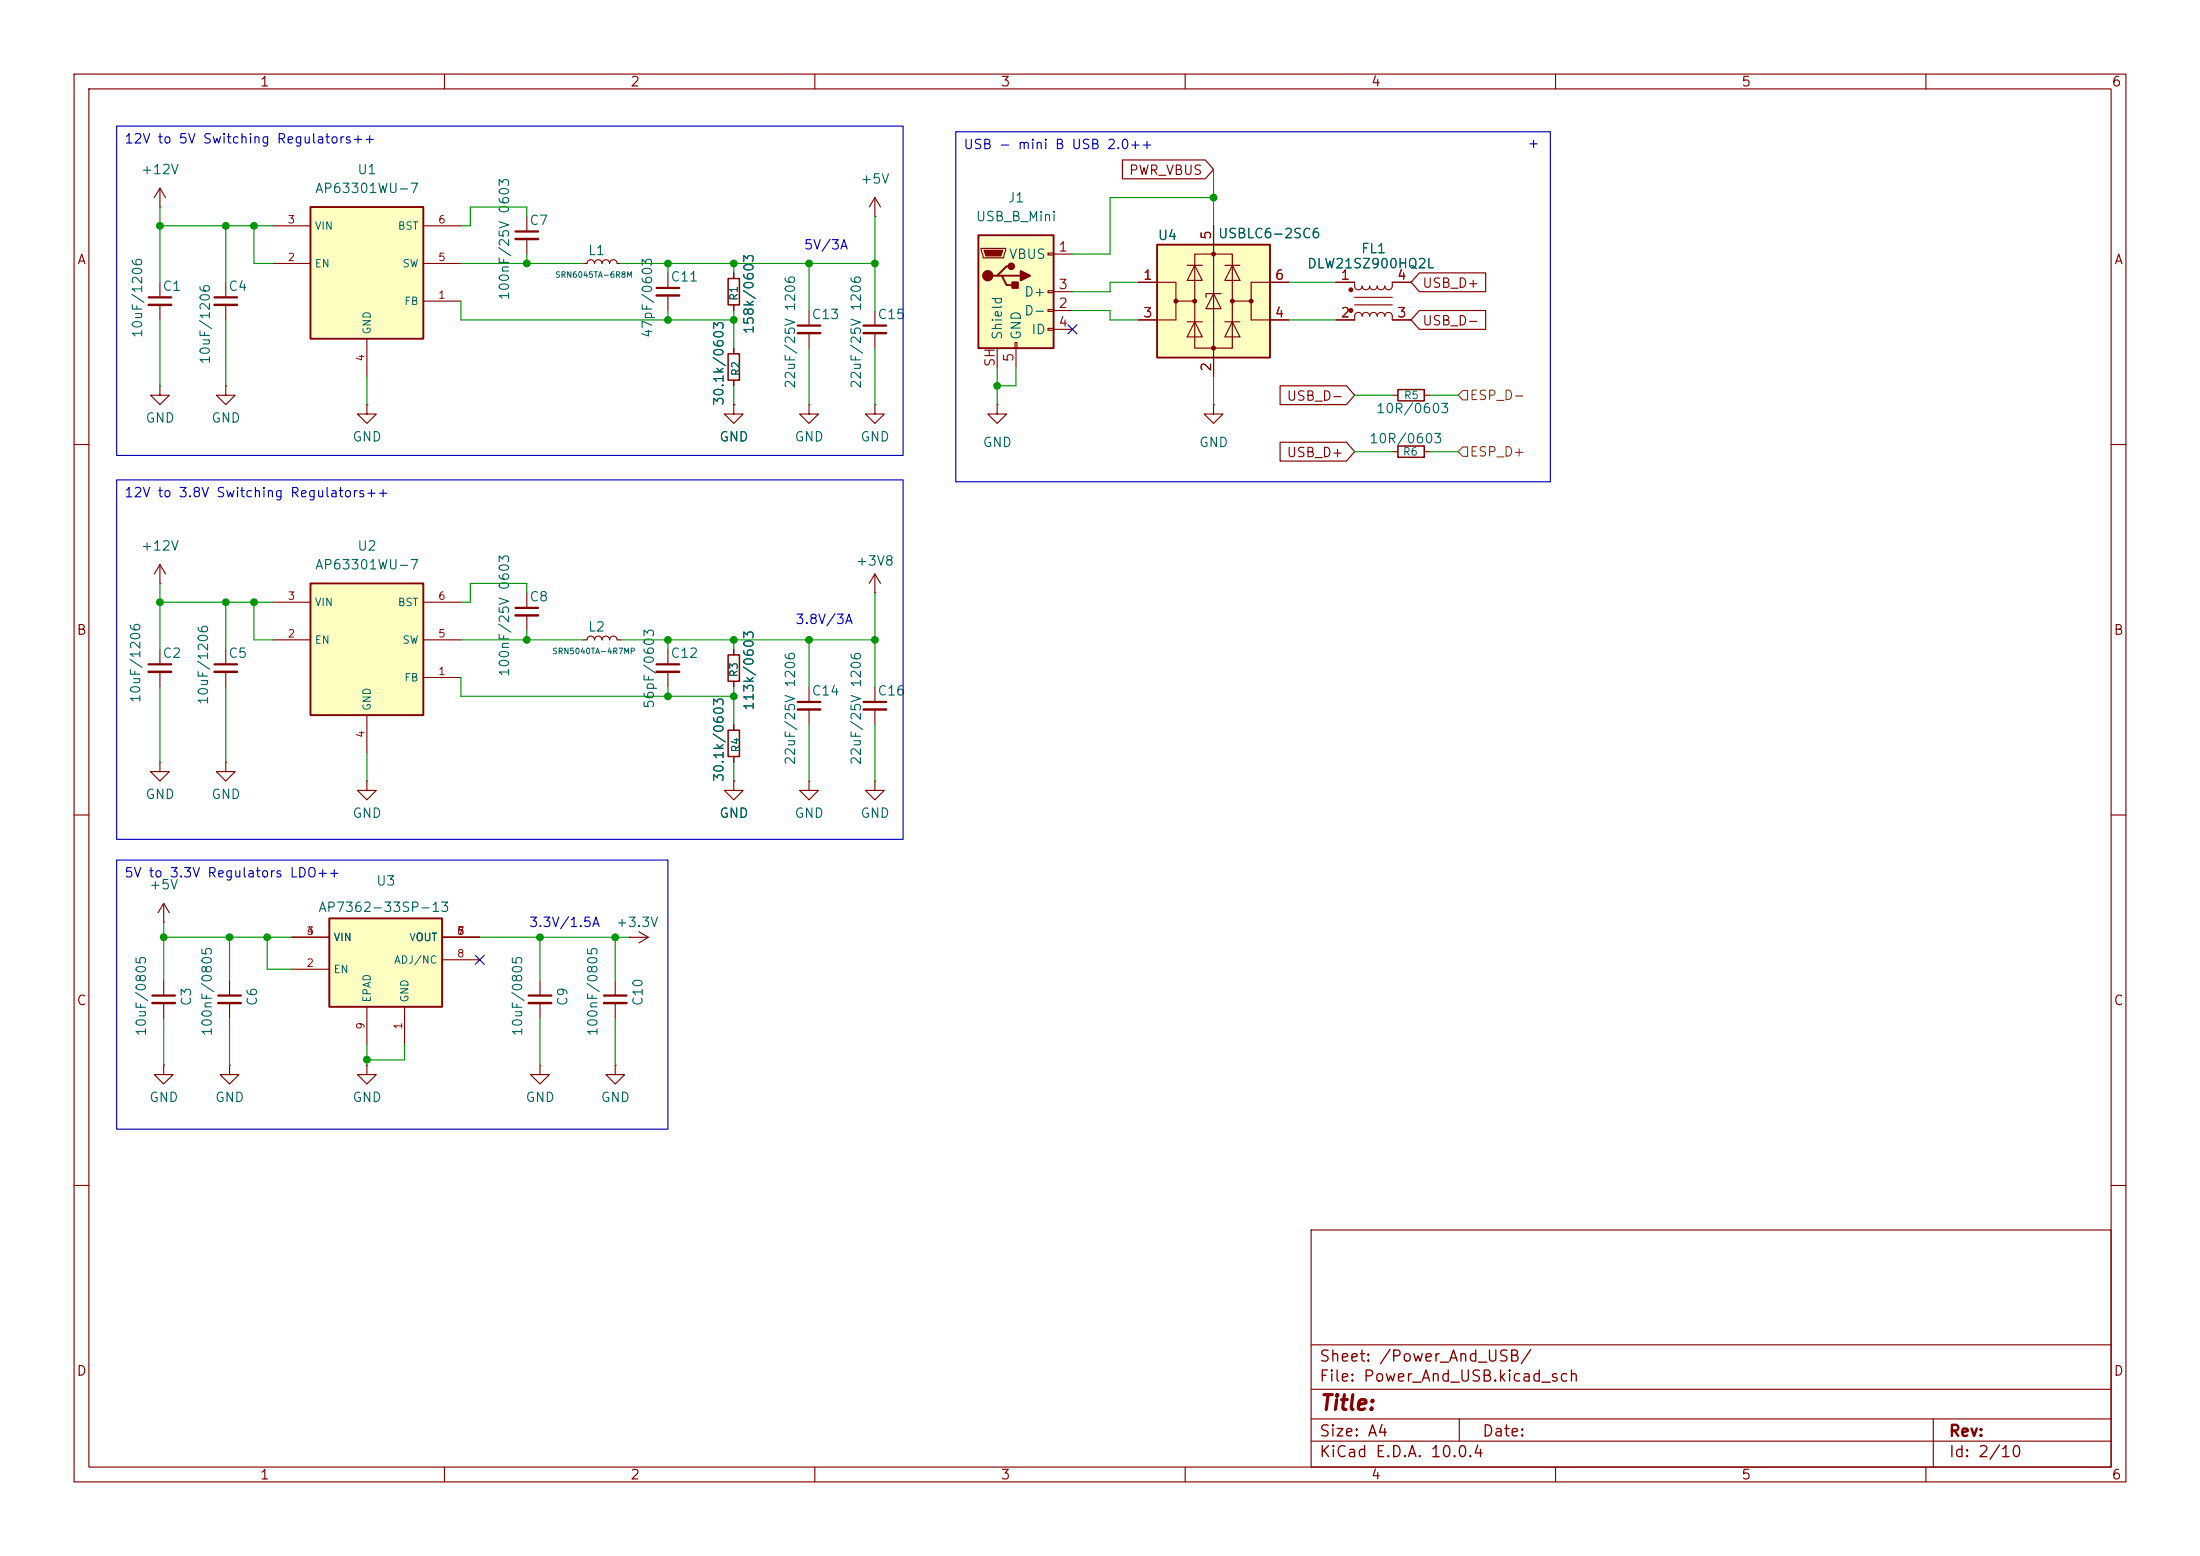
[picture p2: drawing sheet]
<svg xmlns="http://www.w3.org/2000/svg" width="297mm" height="210mm" viewBox="0 0 297 210" stroke-linecap="round" stroke-linejoin="round" font-family="sans-serif">
<g fill="none" stroke="#840000" stroke-width=".15">
<path d="M10 10h277v190h-277zM12 12h273v186h-273zM60 10v2M110 10v2M160 10v2M210 10v2M260 10v2M118.1 29.2h.1M118.1 26.7l-.8 1.2M118.1 26.7l.8 1.2M118.1 26.7v2.5M109.2 41.9v2"/>
<path d="M109.2 45v2M118.1 54.6v1.3h1.3l-1.3 1.3-1.3-1.3h1.3M118.1 54.6h.1M10 60h2M118.1 77.5v2.5M118.1 77.5l-.8 1.2M118.1 77.5l.8 1.2M285 60h2M118.1 80h.1M10 110h2M99.1 105.4v1.3h1.2l-1.2 1.3-1.3-1.3h1.3M99.1 105.4h.1"/>
<path d="M285 110h2M10 160h2M177 166h108v32h-108zM285 160h2M60 198v2M110 198v2M160 198v2M177 194.5h108M177 191.5h108M177 187.5h108M177 181.5h108M197 191.5v3"/>
<path d="M210 198v2M260 198v2M261 191.5v6.5"/>
</g>
<path d="M107.7 43.9h3" fill="none" stroke="#840000" stroke-width=".3"/>
<path d="M107.7 45h3" fill="none" stroke="#840000" stroke-width=".33"/>
<path d="M44.4 124h15.3v11.9h-15.3z" fill="#ffffc2"/>
<path d="M44.4 124h15.3v11.9h-15.3z" fill="none" stroke="#840000" stroke-width=".25"/>
<g fill="none" stroke="#840000" stroke-width=".15">
<path d="M180.3 38.1h2.6v.5a.51 .51 0 0 0 .5 .5 .51 .51 0 0 0 .5-.5 .51 .51 0 0 0 .5 .5 .51 .51 0 0 0 .5-.5 .51 .51 0 0 0 .5 .5 .51 .51 0 0 0 .5-.5 .51 .51 0 0 0 .5 .5 .51 .51 0 0 0 .5-.5 .51 .51 0 0 0 .6 .5 .51 .51 0 0 0 .5-.5v-.5h2.5M118.1 41.9v2M118.1 45v2M134.6 54.6v1.3h1.3l-1.3 1.3-1.3-1.3h1.3M134.6 54.6h.1M180.3 43.2h2.6v-.5a.51 .51 0 0 1 .5-.5 .51 .51 0 0 1 .5 .5 .51 .51 0 0 1 .5-.5 .51 .51 0 0 1 .5 .5 .51 .51 0 0 1 .5-.5 .51 .51 0 0 1 .5 .5 .51 .51 0 0 1 .5-.5 .51 .51 0 0 1 .5 .5 .51 .51 0 0 1 .6-.5 .51 .51 0 0 1 .5 .5v.5h2.5M182.9 40.1h5.1M182.9 41.1h5.1M21.6 78.7h.1M21.6 76.2l-.8 1.3M21.6 76.2l.8 1.3M21.6 76.2v2.5"/>
<path d="M71.1 80v2M71.1 83.1v2M78.7 86.4h.5a.51 .51 0 0 1 .6-.5 .51 .51 0 0 1 .5 .5 .51 .51 0 0 1 .5-.5 .51 .51 0 0 1 .5 .5 .51 .51 0 0 1 .5-.5 .51 .51 0 0 1 .5 .5 .51 .51 0 0 1 .5-.5 .51 .51 0 0 1 .5 .5h.5M90.2 87.6v2.1M90.2 90.7v2M99.1 87.6v.8M99.1 91.9v.8M99.1 97.8v.8M99.1 102.1v.8M109.2 105.4v1.3h1.3l-1.3 1.3-1.3-1.3h1.3M109.2 105.4h.1M118.1 105.4v1.3h1.3l-1.3 1.3-1.3-1.3h1.3"/>
<path d="M118.1 105.4h.1M22.1 124.5h.1M22.1 121.9l-.8 1.3M22.1 121.9l.8 1.3M22.1 121.9v2.6M22.1 132.3v2.1M22.1 135.4v2M31 132.3v2.1M31 135.4v2M39.4 130.8h5M39.4 126.5h5M49.5 135.9v5.1"/>
<path d="M54.6 135.9v5.1M59.7 126.5h5.1M59.7 129.5h5.1M72.9 132.3v2.1M72.9 135.4v2M83.1 132.3v2.1M83.1 135.4v2M85 126.5h.1M85 126.5h2.5M86.2 125.7l1.3 .8M87.5 126.5l-1.3 .8M22.1 143.8v1.2h1.3l-1.3 1.3-1.3-1.3h1.3"/>
<path d="M22.1 143.8h.1M31 143.8v1.2h1.3l-1.3 1.3-1.3-1.3h1.3M31 143.8h.1M72.9 143.8v1.2h1.3l-1.3 1.3-1.3-1.3h1.3M72.9 143.8h.1M83.1 143.8v1.2h1.2l-1.2 1.3-1.3-1.3h1.3M83.1 143.8h.1"/>
</g>
<path d="M116.6 43.9h3M69.6 82h3M88.6 89.7h3.1M20.6 134.4h3M29.5 134.4h3M71.4 134.4h3M81.5 134.4h3.1" fill="none" stroke="#840000" stroke-width=".3"/>
<path d="M116.6 45h3M69.6 83.1h3M88.6 90.7h3.1M20.6 135.4h3M29.5 135.4h3M71.4 135.4h3M81.5 135.4h3.1" fill="none" stroke="#840000" stroke-width=".33"/>
<g fill="#840000" stroke="#840000" stroke-width=".15">
<circle cx="182.4" cy="39.1" r=".25"/>
<circle cx="182.4" cy="41.9" r=".25"/>
</g>
<path d="M98.3 88.4h1.5v3.5h-1.5zM98.3 98.6h1.5v3.5h-1.5z" fill="none" stroke="#840000" stroke-width=".2"/>
<path d="M156.2 33h15.2v15.3h-15.2z" fill="#ffffc2"/>
<path d="M156.2 33h15.2v15.3h-15.2z" fill="none" stroke="#840000" stroke-width=".25"/>
<g fill="none" stroke="#840000" stroke-width=".15">
<path d="M153.7 38.1h5v2.5h2.6M160.3 35.8h2M161.3 34.3h5.1v12.7h-5.1zM161.3 35.8l1 2h-2zM163.8 39.6l1 2.1h-2zM163.8 30.5v20.3M164.8 39.6h-2v.5M165.4 35.8h2M166.4 35.8l1 2h-2zM174 38.1h-5.1v2.5h-2.5M158.7 40.6v2.6h-5M160.3 43.4h2"/>
<path d="M161.3 43.4l1 2.1h-2zM165.4 43.4h2M166.4 43.4l1 2.1h-2zM168.9 40.6v2.6h5.1"/>
</g>
<g fill="#840000" stroke="#840000" stroke-width=".15">
<circle cx="158.7" cy="40.6" r=".25"/>
<circle cx="161.3" cy="40.6" r=".25"/>
<circle cx="163.8" cy="34.3" r=".25"/>
<circle cx="163.8" cy="47" r=".25"/>
<circle cx="166.4" cy="40.6" r=".25"/>
<circle cx="168.9" cy="40.6" r=".25"/>
</g>
<path d="M132.1 31.8h10.1v15.2h-10.1z" fill="#ffffc2"/>
<path d="M132.1 31.8h10.1v15.2h-10.1zM134.6 37.2h.7l.6 1.3h1.3M135.3 37.2h2.5M136.5 35.9h-.6l-1.3 1.3h-.6" fill="none" stroke="#840000" stroke-width=".25"/>
<g fill="none" stroke="#840000" stroke-width=".15">
<path d="M78.7 35.6h.5a.51 .51 0 0 1 .6-.5 .51 .51 0 0 1 .5 .5 .51 .51 0 0 1 .5-.5 .51 .51 0 0 1 .5 .5 .51 .51 0 0 1 .5-.5 .51 .51 0 0 1 .5 .5 .51 .51 0 0 1 .5-.5 .51 .51 0 0 1 .5 .5h.5M90.2 36.8v2.1M90.2 39.9v2M99.1 36.8v.8M132.5 33.5h3.3v.3l-.3 1h-2.8zM141.5 34.2h.7v.2h-.7zM141.5 39.2h.7v.3h-.7zM142.2 34.3h2.6M142.2 39.4h2.6M99.1 41.1v.8M99.1 47v.8M99.1 51.3v.8"/>
<path d="M134.6 47v2.5M137 46.2h.3v.8h-.3zM137.2 47v2.5M141.5 41.8h.7v.2h-.7zM141.5 44.3h.7v.3h-.7zM142.2 41.9h2.6M142.2 44.5h2.6M163.8 54.6v1.3h1.3l-1.3 1.3-1.2-1.3h1.2M163.8 54.6h.1M188 53.3h.7M192.3 53.3h.7M188 61h.7"/>
<path d="M192.3 61h.7M109.2 92.7v2M109.2 95.8v2M118.1 92.7v2M118.1 95.8v2M49.5 105.4v1.3h1.3l-1.3 1.3-1.2-1.3h1.2M49.5 105.4h.1M49.5 143.8v1.2h1.3l-1.3 1.3-1.2-1.3h1.2M49.5 143.8h.1"/>
</g>
<path d="M132.8 33.8h2.6l-.3 .7h-2z" fill="#840000" stroke="#840000" stroke-width=".15"/>
<g fill="#840000" stroke="#840000" stroke-width=".25">
<path d="M136.7 38.1h.7v.8h-.7z"/>
<path d="M137.8 36.6l1.3 .6-1.3 .6z"/>
<circle cx="133.3" cy="37.2" r=".63"/>
<circle cx="136.5" cy="35.9" r=".38"/>
</g>
<path d="M88.6 38.9h3.1M107.7 94.7h3M116.6 94.7h3" fill="none" stroke="#840000" stroke-width=".3"/>
<path d="M88.6 39.9h3.1M107.7 95.8h3M116.6 95.8h3" fill="none" stroke="#840000" stroke-width=".33"/>
<path d="M98.3 37.6h1.5v3.5h-1.5zM98.3 47.8h1.5v3.5h-1.5zM188.7 52.6h3.6v1.5h-3.6zM188.7 60.2h3.6v1.5h-3.6z" fill="none" stroke="#840000" stroke-width=".2"/>
<path d="M41.9 78.7h15.2v17.8h-15.2z" fill="#ffffc2"/>
<path d="M41.9 78.7h15.2v17.8h-15.2z" fill="none" stroke="#840000" stroke-width=".25"/>
<g fill="none" stroke="#840000" stroke-width=".15">
<path d="M49.5 54.6v1.3h1.3l-1.3 1.3-1.2-1.3h1.2M49.5 54.6h.1M99.1 54.6v1.3h1.2l-1.2 1.3-1.3-1.3h1.3M99.1 54.6h.1M21.6 87.6v2.1M21.6 90.7v2M30.5 87.6v2.1M30.5 90.7v2M36.8 86.4h5.1M36.8 81.3h5.1M49.5 96.5v5.1M57.1 91.4h5.1"/>
<path d="M57.1 86.4h5.1M57.1 81.3h5.1M21.6 102.9v1.2h1.3l-1.3 1.3-1.3-1.3h1.3M21.6 102.9h.1M30.5 102.9v1.2h1.2l-1.2 1.3-1.3-1.3h1.3M30.5 102.9h.1"/>
</g>
<path d="M20.1 89.7h3M29 89.7h3" fill="none" stroke="#840000" stroke-width=".3"/>
<path d="M20.1 90.7h3M29 90.7h3" fill="none" stroke="#840000" stroke-width=".33"/>
<path d="M41.9 27.9h15.2v17.8h-15.2z" fill="#ffffc2"/>
<path d="M41.9 27.9h15.2v17.8h-15.2z" fill="none" stroke="#840000" stroke-width=".25"/>
<g fill="none" stroke="#840000" stroke-width=".15">
<path d="M21.6 27.9h.1M21.6 25.4v2.5M21.6 38.1v2M21.6 25.4l-.8 1.3M21.6 25.4l.8 1.3M30.5 38.1v2M36.8 35.6h5.1M36.8 30.5h5.1M57.1 35.6h5.1M57.1 30.5h5.1M71.1 29.2v2M71.1 32.3v2"/>
<path d="M99.1 36.8v.8M153.7 38.1h2.5M163.8 30.5v2.5M171.4 38.1h2.6M180.3 38.1h2.6M188 38.1h2.5M21.6 52.1v1.2h1.3l-1.3 1.3-1.3-1.3h1.3M21.6 52.1h.1M21.6 41.1v2.1M30.5 52.1v1.2h1.2l-1.2 1.3-1.3-1.3h1.3M30.5 52.1h.1M30.5 41.1v2.1"/>
<path d="M49.5 45.7v5.1M57.1 40.6h5.1M99.1 54.6h.1M99.1 41.1v.8M99.1 47v.8M99.1 51.3v.8M109.2 54.6v1.3h1.3l-1.3 1.3-1.3-1.3h1.3M109.2 54.6h.1M153.7 43.2h2.5M163.8 48.3v2.5M171.4 43.2h2.6M180.3 43.2h2.6"/>
<path d="M188 43.2h2.5M99.1 87.6v.8M99.1 91.9v.8M99.1 97.8v.8M99.1 105.4h.1M99.1 102.1v.8"/>
</g>
<path d="M69.6 31.2h3M20.1 40.1h3M29 40.1h3" fill="none" stroke="#840000" stroke-width=".3"/>
<path d="M69.6 32.3h3M20.1 41.1h3M29 41.1h3" fill="none" stroke="#840000" stroke-width=".33"/>
<path d="M197.5 52.7h.6v1.3h-.6l-.7-.7zM197.5 60.3h.6v1.3h-.6l-.7-.6z" fill="none" stroke="#725600" stroke-width=".15"/>
<path d="M151.5 21.6h11.2l1.1 1.3-1.1 1.2h-11.2zM191.6 36.8h9v2.6h-9l-1.1-1.3zM172.8 59.7h9l1.1 1.3-1.1 1.2h-9zM172.8 52.1h9l1.1 1.2-1.1 1.3h-9zM191.6 41.9h9v2.6h-9l-1.1-1.3z" fill="none" stroke="#840000" stroke-width=".16"/>
<g fill="none" stroke="#009600" stroke-width=".15">
<path d="M21.6 27.9v10.2M21.6 30.5h15.2M30.5 30.5v7.6M34.3 30.5v5.1h2.5M62.2 35.6h16.5M71.1 29.2v-1.3h-7.6v2.6h-1.3M71.1 34.3v1.3M83.8 35.6h34.3M90.2 35.6v1.2M99.1 35.6v1.2M109.2 35.6v6.3M118.1 29.2v12.7"/>
<path d="M153.7 38.1h-3.8v1.3h-5.1M163.8 26.7h-13.9v7.6h-5.1M163.8 22.9v7.6M174 38.1h6.3M21.6 43.2v8.9M30.5 43.2v8.9M49.5 50.8v3.8M62.2 40.6v2.6h36.9M90.2 41.9v1.3M99.1 41.9v5.1M99.1 52.1v2.5M109.2 47v7.6"/>
<path d="M118.1 47v7.6M134.6 49.5v5.1M137.2 49.5v2.6h-2.6M144.8 41.9h5.1v1.3h3.8M163.8 50.8v3.8M174 43.2h6.3M182.9 53.3h5.1M193 53.3h3.8M21.6 78.7v8.9M182.9 61h5.1M193 61h3.8M21.6 92.7v10.2"/>
<path d="M21.6 81.3h15.2M30.5 81.3v6.3M30.5 92.7v10.2M34.3 81.3v5.1h2.5M62.2 91.4v2.6h36.9M62.2 86.4h16.5M71.1 80v-1.3h-7.6v2.6h-1.3M71.1 85.1v1.3M83.8 86.4h34.3M90.2 86.4v1.2M90.2 92.7v1.3M99.1 86.4v1.2"/>
<path d="M99.1 92.7v5.1M109.2 86.4v6.3M109.2 97.8v7.6M118.1 80v12.7M118.1 97.8v7.6M49.5 101.6v3.8M99.1 102.9v2.5M22.1 126.5h17.3M22.1 124.5v7.8M22.1 137.4v6.4M31 126.5v5.8M31 137.4v6.4"/>
<path d="M36.1 126.5v4.3h3.3M64.8 126.5h20.2M72.9 126.5v5.8M72.9 137.4v6.4M83.1 126.5v5.8M83.1 137.4v6.4M49.5 141v2.8M54.6 141v2.1l-5.1-.1"/>
</g>
<path d="M144.2 43.8l1.2 1.3M145.4 43.8l-1.2 1.3M64.2 128.9l1.2 1.2M65.4 128.9l-1.2 1.2" fill="none" stroke="#000084" stroke-width=".15"/>
<path d="M15.7 17h106.2v44.5h-106.2zM129 17.8h80.3v47.2h-80.3zM15.7 64.8h106.2v48.5h-106.2zM15.7 116.1h74.5v36.3h-74.5z" fill="none" stroke="#0000c2" stroke-width=".15"/>
<g fill="#009600" stroke="#009600" stroke-width=".14">
<circle cx="109.2" cy="86.4" r=".46"/>
<circle cx="134.6" cy="52.1" r=".46"/>
<circle cx="90.2" cy="86.4" r=".46"/>
<circle cx="21.6" cy="81.3" r=".46"/>
<circle cx="30.5" cy="81.3" r=".46"/>
<circle cx="36.1" cy="126.5" r=".46"/>
<circle cx="31" cy="126.5" r=".46"/>
<circle cx="22.1" cy="126.5" r=".46"/>
<circle cx="71.1" cy="86.4" r=".46"/>
<circle cx="34.3" cy="81.3" r=".46"/>
<circle cx="90.2" cy="43.2" r=".46"/>
<circle cx="90.2" cy="35.6" r=".46"/>
<circle cx="90.2" cy="94" r=".46"/>
<circle cx="99.1" cy="94" r=".46"/>
<circle cx="99.1" cy="35.6" r=".46"/>
<circle cx="118.1" cy="35.6" r=".46"/>
<circle cx="109.2" cy="35.6" r=".46"/>
<circle cx="99.1" cy="43.2" r=".46"/>
<circle cx="118.1" cy="86.4" r=".46"/>
<circle cx="99.1" cy="86.4" r=".46"/>
<circle cx="83.1" cy="126.5" r=".46"/>
<circle cx="72.9" cy="126.5" r=".46"/>
<circle cx="49.5" cy="143" r=".46"/>
<circle cx="163.8" cy="26.7" r=".46"/>
<circle cx="30.5" cy="30.5" r=".46"/>
<circle cx="34.3" cy="30.5" r=".46"/>
<circle cx="21.6" cy="30.5" r=".46"/>
<circle cx="71.1" cy="35.6" r=".46"/>
</g>
<text font-size="2" fill="#840000" x="178" y="190.8">Title:</text>
<g font-size="1.5" fill="#840000">
<text x="178" y="184.2">Sheet: /Power_And_USB/</text>
<text x="178" y="186.9">File: Power_And_USB.kicad_sch</text>
<text x="178" y="197.1">KiCad E.D.A. 10.0.4</text>
<text x="178" y="194.3">Size: A4</text>
<text x="200" y="194.3">Date:</text>
<text x="263" y="194.3">Rev:</text>
<text x="263" y="197.1">Id: 2/10</text>
</g>
<g font-size="1.3" fill="#840000">
<text x="35" y="12">1</text>
<text x="85" y="12">2</text>
<text x="135" y="12">3</text>
<text x="185" y="12">4</text>
<text x="235" y="12">5</text>
<text x="285" y="12">6</text>
<text x="152.3" y="23.9">PWR_VBUS</text>
<text x="10.3" y="36">A</text>
<text x="285.3" y="36">A</text>
<text x="191.9" y="39.2">USB_D+</text>
<text x="191.9" y="44.2">USB_D-</text>
<text x="173.6" y="54.4">USB_D-</text>
<text x="173.6" y="62">USB_D+</text>
<text x="10.3" y="86">B</text>
<text x="285.3" y="86">B</text>
<text x="10.3" y="136">C</text>
<text x="285.3" y="136">C</text>
<text x="10.3" y="186">D</text>
<text x="285.3" y="186">D</text>
<text x="35" y="200">1</text>
<text x="85" y="200">2</text>
<text x="135" y="200">3</text>
<text x="185" y="200">4</text>
<text x="235" y="200">5</text>
<text x="285" y="200">6</text>
</g>
<g font-size="1.3" fill="#0000c2">
<text x="16.7" y="19.7">12V to 5V Switching Regulators++</text>
<text x="130" y="20.4">USB - mini B USB 2.0++</text>
<text x="206.1" y="20.3">+</text>
<text x="108.4" y="34">5V/3A</text>
<text x="16.7" y="67.4">12V to 3.8V Switching Regulators++</text>
<text x="107.3" y="84.5">3.8V/3A</text>
<text x="16.7" y="118.7">5V to 3.3V Regulators LDO++</text>
<text x="71.3" y="125.4">3.3V/1.5A</text>
</g>
<g font-size="1.3" fill="#006464">
<text x="18.9" y="23.8">+12V</text>
<text x="48.2" y="23.8">U1</text>
<text x="42.4" y="26.4">AP63301WU-7</text>
<text x="116.1" y="25.1">+5V</text>
<text x="136" y="27.6">J1</text>
<text x="71.4" y="30.7">C7</text>
<text x="79.3" y="34.8">L1</text>
<text x="131.6" y="30.2">USB_B_Mini</text>
<text x="136.1" y="35.3">VBUS</text>
<text x="156.2" y="32.7">U4</text>
<text x="164.3" y="32.5">USBLC6-2SC6</text>
<text x="183.7" y="34.5">FL1</text>
<text x="21.9" y="39.6">C1</text>
<text x="30.7" y="39.6">C4</text>
<text x="69" y="40.6" transform="rotate(-90 69 40.6)">100nF/25V 0603</text>
<text x="90.4" y="38.3">C11</text>
<text x="138.2" y="40.3">D+</text>
<text x="176.4" y="36.5">DLW21SZ900HQ2L</text>
<text x="19.5" y="45.7" transform="rotate(-90 19.5 45.7)">10uF/1206</text>
<text x="88.3" y="45.7" transform="rotate(-90 88.3 45.7)">47pF/0603</text>
<text x="102.1" y="45.2" transform="rotate(-90 102.1 45.2)">158k/0603</text>
<text x="109.5" y="43.4">C13</text>
<text x="118.4" y="43.4">C15</text>
<text x="135.6" y="46" transform="rotate(-90 135.6 46)">Shield</text>
<text x="138.1" y="46" transform="rotate(-90 138.1 46)">GND</text>
<text x="138.2" y="42.9">D-</text>
<text x="139.1" y="45.4">ID</text>
<text x="28.7" y="49.3" transform="rotate(-90 28.7 49.3)">10uF/1206</text>
<text x="107.7" y="52.6" transform="rotate(-90 107.7 52.6)">22uF/25V 1206</text>
<text x="116.5" y="52.6" transform="rotate(-90 116.5 52.6)">22uF/25V 1206</text>
<text x="19.6" y="57.4">GND</text>
<text x="28.4" y="57.4">GND</text>
<text x="47.5" y="59.9">GND</text>
<text x="97" y="59.9">GND</text>
<text x="98" y="54.9" transform="rotate(-90 98 54.9)">30.1k/0603</text>
<text x="107.2" y="59.9">GND</text>
<text x="116.1" y="59.9">GND</text>
<text x="185.7" y="56.1">10R/0603</text>
<text x="132.6" y="60.7">GND</text>
<text x="161.8" y="60.7">GND</text>
<text x="184.7" y="60.2">10R/0603</text>
<text x="18.9" y="74.6">+12V</text>
<text x="42.4" y="77.2">AP63301WU-7</text>
<text x="48.2" y="74.6">U2</text>
<text x="115.5" y="76.7">+3V8</text>
<text x="71.4" y="81.5">C8</text>
<text x="21.9" y="89.1">C2</text>
<text x="30.7" y="89.1">C5</text>
<text x="79.3" y="85.6">L2</text>
<text x="90.4" y="89.1">C12</text>
<text x="19.3" y="95" transform="rotate(-90 19.3 95)">10uF/1206</text>
<text x="28.4" y="95.2" transform="rotate(-90 28.4 95.2)">10uF/1206</text>
<text x="69" y="91.4" transform="rotate(-90 69 91.4)">100nF/25V 0603</text>
<text x="88.6" y="95.7" transform="rotate(-90 88.6 95.7)">56pF/0603</text>
<text x="109.5" y="94.2">C14</text>
<text x="118.4" y="94.2">C16</text>
<text x="102.1" y="96" transform="rotate(-90 102.1 96)">113k/0603</text>
<text x="98" y="105.7" transform="rotate(-90 98 105.7)">30.1k/0603</text>
<text x="107.7" y="103.4" transform="rotate(-90 107.7 103.4)">22uF/25V 1206</text>
<text x="116.5" y="103.4" transform="rotate(-90 116.5 103.4)">22uF/25V 1206</text>
<text x="19.6" y="108.2">GND</text>
<text x="28.4" y="108.2">GND</text>
<text x="47.5" y="110.7">GND</text>
<text x="97" y="110.7">GND</text>
<text x="107.2" y="110.7">GND</text>
<text x="116.1" y="110.7">GND</text>
<text x="50.7" y="119.8">U3</text>
<text x="20.1" y="120.4">+5V</text>
<text x="42.9" y="123.4">AP7362-33SP-13</text>
<text x="83.1" y="125.4">+3.3V</text>
<text x="26.1" y="135.9" transform="rotate(-90 26.1 135.9)">C3</text>
<text x="35" y="135.9" transform="rotate(-90 35 135.9)">C6</text>
<text x="76.9" y="135.9" transform="rotate(-90 76.9 135.9)">C9</text>
<text x="87.1" y="135.9" transform="rotate(-90 87.1 135.9)">C10</text>
<text x="20" y="139.9" transform="rotate(-90 20 139.9)">10uF/0805</text>
<text x="28.9" y="139.9" transform="rotate(-90 28.9 139.9)">100nF/0805</text>
<text x="70.8" y="139.9" transform="rotate(-90 70.8 139.9)">10uF/0805</text>
<text x="81" y="139.9" transform="rotate(-90 81 139.9)">100nF/0805</text>
<text x="20.1" y="149.1">GND</text>
<text x="29" y="149.1">GND</text>
<text x="47.5" y="149.1">GND</text>
<text x="70.9" y="149.1">GND</text>
<text x="81" y="149.1">GND</text>
</g>
<g font-size="1.3" fill="#a90000">
<text x="142.8" y="34.3">1</text>
<text x="163.8" y="32.5" transform="rotate(-90 163.8 32.5)">5</text>
<text x="142.8" y="41.9">2</text>
<text x="142.8" y="39.3">3</text>
<text x="154.2" y="38.1">1</text>
<text x="172" y="38.1">6</text>
<text x="180.9" y="38.1">1</text>
<text x="188.5" y="38.1">4</text>
<text x="142.8" y="44.4">4</text>
<text x="154.2" y="43.2">3</text>
<text x="172" y="43.2">4</text>
<text x="180.9" y="43.2">2</text>
<text x="188.5" y="43.2">3</text>
<text x="134.6" y="49.6" transform="rotate(-90 134.6 49.6)">SH</text>
<text x="137.1" y="49" transform="rotate(-90 137.1 49)">5</text>
<text x="163.8" y="50.2" transform="rotate(-90 163.8 50.2)">2</text>
</g>
<g font-size="1.3" fill="#725600">
<text x="198.3" y="54.3">ESP_D-</text>
<text x="198.3" y="61.9">ESP_D+</text>
</g>
<g font-size="1" fill="#a90000">
<text x="38.8" y="35.5">2</text>
<text x="38.8" y="30.4">3</text>
<text x="59.1" y="35.5">5</text>
<text x="59.1" y="30.4">6</text>
<text x="59.1" y="40.6">1</text>
<text x="49.5" y="48.9" transform="rotate(-90 49.5 48.9)">4</text>
<text x="38.8" y="81.2">3</text>
<text x="59.1" y="81.2">6</text>
<text x="38.8" y="86.3">2</text>
<text x="59.1" y="86.3">5</text>
<text x="59.1" y="91.4">1</text>
<text x="49.5" y="99.7" transform="rotate(-90 49.5 99.7)">4</text>
<text x="41.3" y="130.7">2</text>
<text x="41.3" y="126.4">3</text>
<text x="41.3" y="126.4">4</text>
<text x="61.6" y="126.4">5</text>
<text x="61.6" y="126.4">6</text>
<text x="61.6" y="126.4">7</text>
<text x="61.6" y="129.5">8</text>
<text x="49.5" y="139" transform="rotate(-90 49.5 139)">9</text>
<text x="54.5" y="139" transform="rotate(-90 54.5 139)">1</text>
</g>
<g font-size="1" fill="#006464">
<text x="42.4" y="31.3">VIN</text>
<text x="53.6" y="31.3">BST</text>
<text x="42.4" y="36.3">EN</text>
<text x="54.3" y="36.3">SW</text>
<text x="54.5" y="41.4">FB</text>
<text x="99.8" y="40.7" transform="rotate(-90 99.8 40.7)">R1</text>
<text x="50.3" y="45.2" transform="rotate(-90 50.3 45.2)">GND</text>
<text x="100.1" y="50.8" transform="rotate(-90 100.1 50.8)">R2</text>
<text x="189.4" y="54.1">R5</text>
<text x="189.3" y="61.7">R6</text>
<text x="42.4" y="82.1">VIN</text>
<text x="53.6" y="82.1">BST</text>
<text x="42.4" y="87.1">EN</text>
<text x="54.3" y="87.1">SW</text>
<text x="54.5" y="92.2">FB</text>
<text x="99.8" y="91.5" transform="rotate(-90 99.8 91.5)">R3</text>
<text x="50.3" y="96" transform="rotate(-90 50.3 96)">GND</text>
<text x="100.1" y="101.6" transform="rotate(-90 100.1 101.6)">R4</text>
<text x="45" y="131.6">EN</text>
<text x="45" y="127.3">VIN</text>
<text x="53.1" y="130.3">ADJ/NC</text>
<text x="55.2" y="127.3">VOUT</text>
<text x="56" y="127.3">OUT</text>
<text x="50.3" y="135.4" transform="rotate(-90 50.3 135.4)">EPAD</text>
<text x="55.4" y="135.4" transform="rotate(-90 55.4 135.4)">GND</text>
</g>
<g font-size=".8" fill="#006464">
<text x="74.9" y="37.7">SRN6045TA-6R8M</text>
<text x="74.5" y="88.5">SRN5040TA-4R7MP</text>
</g>
</svg>
